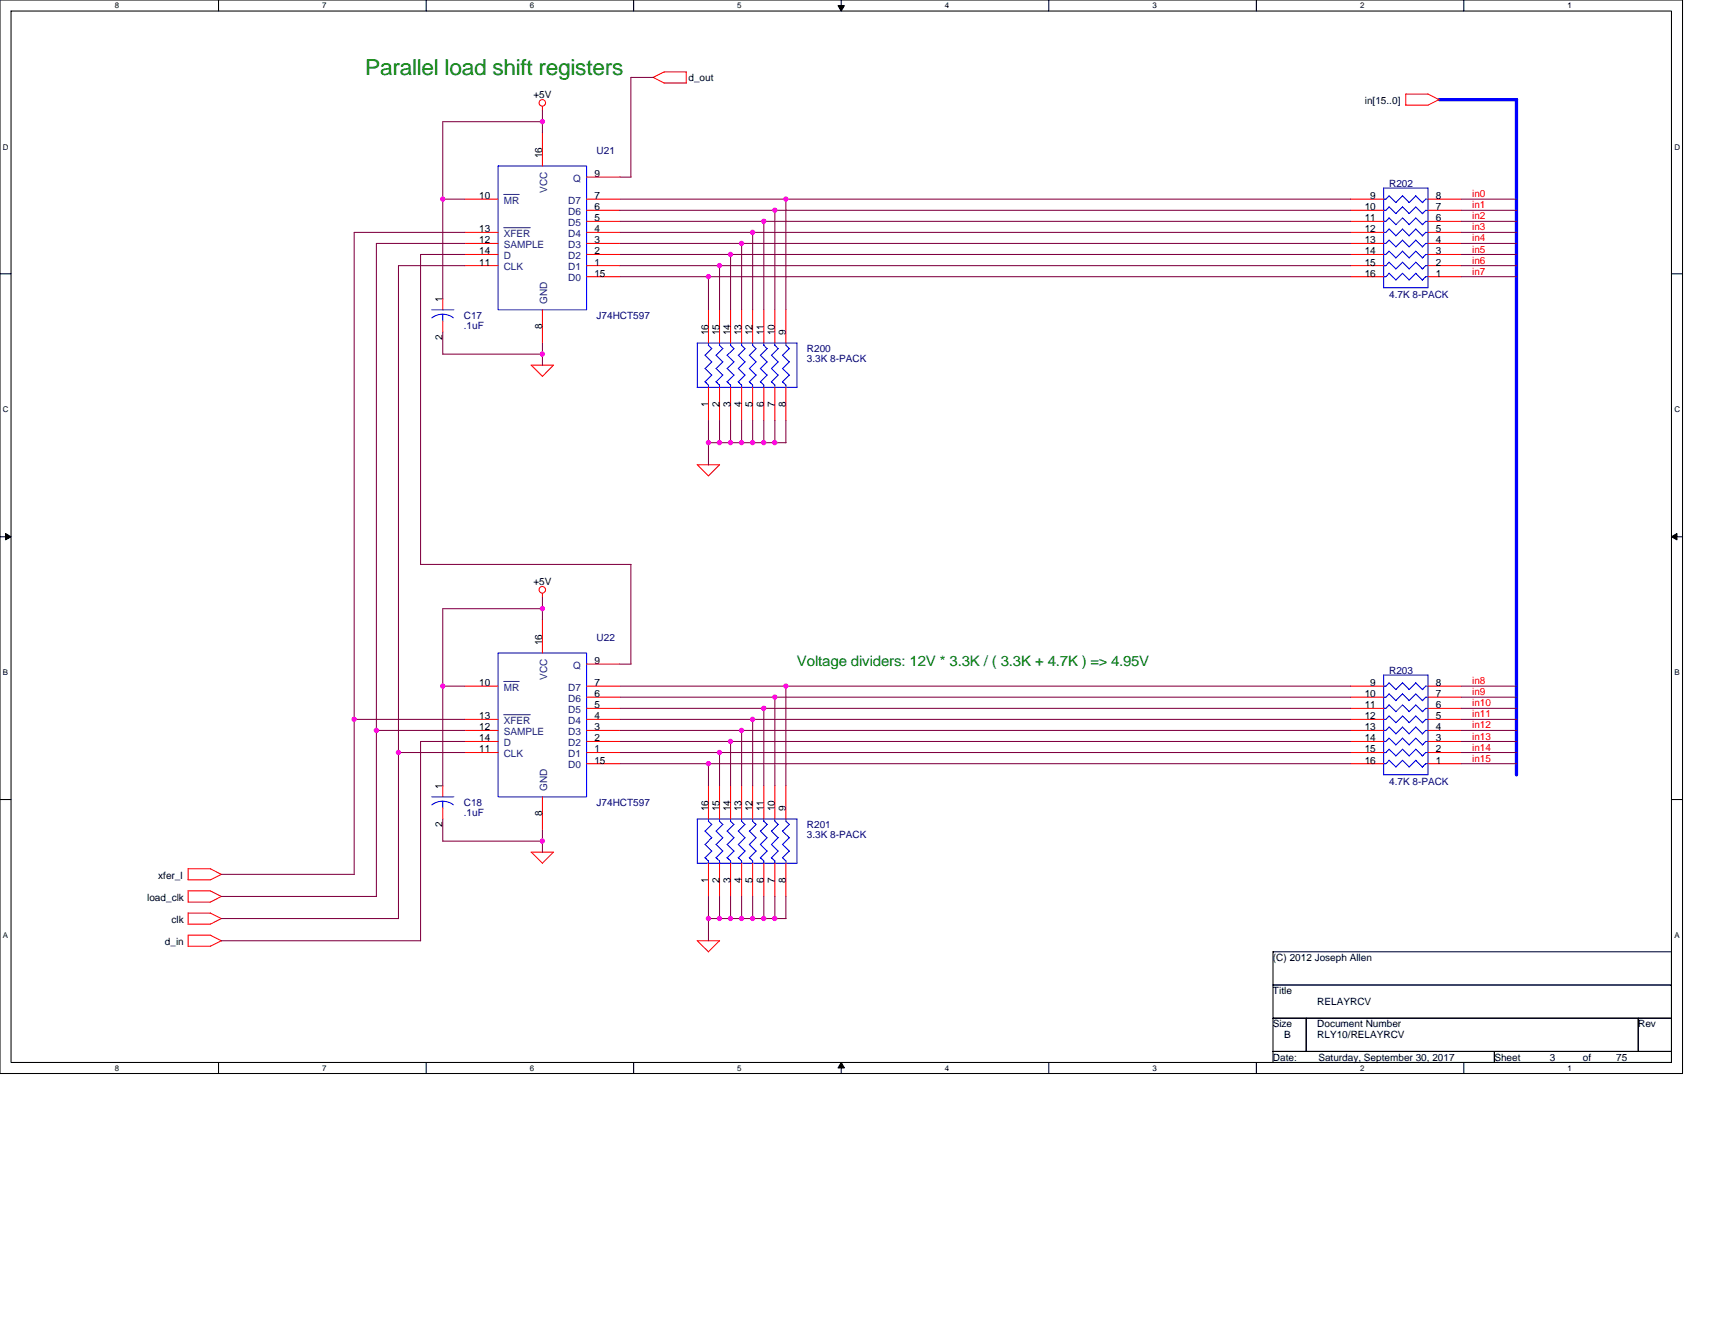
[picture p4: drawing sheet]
<svg xmlns="http://www.w3.org/2000/svg" width="279mm" height="216mm" viewBox="0 0 279 216" stroke-linecap="round" stroke-linejoin="round" font-family="sans-serif">
<path d="M0 0h274.1v174.9h-274.1zM1.8 1.8h270.5v171.3h-270.5z" fill="none" stroke="#000" stroke-width=".17"/>
<g fill="#fff">
<path d="M18.7 .2h.7v1.4h-.7z"/>
<path d="M18.7 173.3h.7v1.5h-.7z"/>
</g>
<path d="M35.6 0v1.8M35.6 173.1v1.8" fill="none" stroke="#000" stroke-width=".17"/>
<g fill="#fff">
<path d="M52.5 .2h.7v1.4h-.7z"/>
<path d="M52.5 173.3h.7v1.5h-.7z"/>
</g>
<path d="M69.4 0v1.8M69.4 173.1v1.8" fill="none" stroke="#000" stroke-width=".17"/>
<g fill="#fff">
<path d="M86.3 .2h.7v1.4h-.7z"/>
<path d="M86.3 173.3h.7v1.5h-.7z"/>
</g>
<path d="M103.2 0v1.8M103.2 173.1v1.8" fill="none" stroke="#000" stroke-width=".17"/>
<g fill="#fff">
<path d="M120.1 .2h.7v1.4h-.7z"/>
<path d="M120.1 173.3h.7v1.5h-.7z"/>
</g>
<path d="M137.1 0v1.8M137.1 173.1v1.8" fill="none" stroke="#000" stroke-width=".17"/>
<path d="M136.5 .9h1.1l-.5 .9zM137.1 173.1l.5 .9h-1.1z" fill="#000" stroke="#000" stroke-width=".16"/>
<g fill="#fff">
<path d="M153.9 .2h.8v1.4h-.8z"/>
<path d="M153.9 173.3h.8v1.5h-.8z"/>
</g>
<path d="M170.9 0v1.8M170.9 173.1v1.8" fill="none" stroke="#000" stroke-width=".17"/>
<g fill="#fff">
<path d="M187.7 .2h.8v1.4h-.8z"/>
<path d="M187.7 173.3h.8v1.5h-.8z"/>
</g>
<path d="M204.7 0v1.8M204.7 173.1v1.8" fill="none" stroke="#000" stroke-width=".17"/>
<g fill="#fff">
<path d="M221.6 .2h.7v1.4h-.7z"/>
<path d="M221.6 173.3h.7v1.5h-.7z"/>
</g>
<path d="M238.5 0v1.8M238.5 173.1v1.8" fill="none" stroke="#000" stroke-width=".17"/>
<g fill="#fff">
<path d="M255.4 .2h.7v1.4h-.7z"/>
<path d="M255.4 173.3h.7v1.5h-.7z"/>
<path d="M.5 23.2h.9v1.4h-.9z"/>
<path d="M272.8 23.2h.9v1.4h-.9z"/>
<path d="M.5 66h.9v1.5h-.9z"/>
<path d="M272.8 66h.9v1.5h-.9z"/>
</g>
<path d="M0 44.6h1.8M272.3 44.6h1.8" fill="none" stroke="#000" stroke-width=".17"/>
<g fill="#fff">
<path d="M.5 108.9h.8v1.4h-.8z"/>
<path d="M272.8 108.9h.8v1.4h-.8z"/>
</g>
<path d="M0 87.5h1.8M272.3 87.5h1.8" fill="none" stroke="#000" stroke-width=".17"/>
<path d="M.9 86.9l.9 .6-.9 .5zM272.3 87.5l.9-.6v1.1z" fill="#000" stroke="#000" stroke-width=".16"/>
<g fill="#fff">
<path d="M.5 151.7h.8v1.4h-.8z"/>
<path d="M272.8 151.7h.8v1.4h-.8z"/>
</g>
<path d="M0 130.3h1.8M272.3 130.3h1.8M207.4 155.1h64.9v5.4h-64.9zM207.4 160.5h64.9v5.4h-64.9zM207.4 165.9h5.4v5.4h-5.4zM207.4 171.3h36.1v1.8h-36.1zM212.8 165.9h54.1v5.4h-54.1zM243.5 171.3h28.8v1.8h-28.8zM266.9 165.9h5.4v5.4h-5.4z" fill="none" stroke="#000" stroke-width=".17"/>
<g fill="none" stroke="#f00" stroke-width=".17">
<path d="M88.4 17.3v.8M106.4 12.6l1.8 .9M108.2 13.5h3.6M108.2 11.7h3.6M108.2 11.7l-1.8 .9M111.8 11.7v1.8M232.6 15.3l1.9 1M232.7 15.3h-3.7v1.8h3.6M234.4 16.2l-1.8 .9M75.7 32.4h5.5M75.7 37.9h5.5M75.7 39.7h5.5"/>
<path d="M88.4 21.6v5.5M95.6 32.4h5.4M95.6 34.3h5.4M95.6 36.1h5.4M95.6 37.9h5.4M95.6 39.7h5.4M95.6 28.9h5.4M220 32.4h5.4M220 34.3h5.4M220 36.1h5.4M220 37.9h5.4M220 39.7h5.4"/>
<path d="M232.6 32.4h5.4M232.6 34.3h5.4M232.6 36.1h5.4M232.6 37.9h5.4M232.6 39.7h5.4M72.1 48.7v1.8M72.1 52.3v1.8M75.7 41.5h5.5M75.7 43.3h5.5M86.5 59.5l1.9 1.8M86.6 59.5h3.6l-1.9 1.8M88.4 50.5v5.4"/>
<path d="M95.6 41.5h5.4M95.6 43.3h5.4M95.6 45.1h5.4M115.4 50.5v5.4M117.2 50.5v5.4M119 50.5v5.4M120.8 50.5v5.4M122.6 50.5v5.4M124.4 50.5v5.4M126.2 50.5v5.4M128 50.5v5.4M220 41.5h5.4"/>
<path d="M220 43.3h5.4M220 45.1h5.4M232.6 41.5h5.4M232.6 43.3h5.4M232.6 45.1h5.4M115.4 63.1v5.4M117.2 75.7l-1.8 1.9M117.2 63.1v5.4M117.2 75.7h-3.6l1.8 1.8M119 63.1v5.4M120.8 63.1v5.4M122.6 63.1v5.4"/>
<path d="M124.4 63.1v5.4M126.2 63.1v5.4M128 63.1v5.4M88.4 96.7v.7M75.7 111.8h5.5M75.7 117.2h5.5M75.7 119h5.5M88.4 101v5.4M95.6 111.8h5.4M95.6 113.6h5.4M95.6 115.4h5.4M95.6 117.2h5.4"/>
<path d="M95.6 119h5.4M95.6 108.2h5.4M220 111.8h5.4M220 113.6h5.4M220 115.4h5.4M220 117.2h5.4M220 119h5.4M232.6 111.8h5.4M232.6 113.6h5.4M232.6 115.4h5.4M232.6 117.2h5.4M232.6 119h5.4"/>
<path d="M72.1 128v1.8M72.1 131.6v1.9M75.7 120.8h5.5M75.7 122.6h5.5M88.4 129.8v5.5M95.6 120.8h5.4M95.6 122.6h5.4M95.6 124.4h5.4M115.4 128v5.5M117.2 128v5.5M119 128v5.5M120.8 128v5.5"/>
<path d="M122.6 128v5.5M124.4 128v5.5M126.2 128v5.5M128 128v5.5M220 120.8h5.4M220 122.6h5.4M220 124.4h5.4M232.6 120.8h5.4M232.6 122.6h5.4M232.6 124.4h5.4M30.6 150.6h3.7M30.6 154.2h3.7"/>
<path d="M30.6 148.8h3.7M30.6 141.5v1.9M30.6 148.8v1.8M30.6 141.6h3.7M34.3 148.8l1.8 .9-1.9 .9M34.3 152.4l1.8 .9-1.9 .9M34.3 145.2l1.8 .9M34.3 141.6l1.8 .9M34.3 145.2l-3.7-.1v1.9M34.3 152.4h-3.7v1.8M36.1 146.1l-1.9 .9h-3.6M36.1 142.5l-1.9 .9h-3.6"/>
<path d="M88.4 140.7l-1.8-1.8h3.6l-1.9 1.8M113.6 153.3l1.8 1.8M113.6 153.3h3.6M115.4 140.7v5.4M117.2 153.3l-1.8 1.8M117.2 140.7v5.4M119 140.7v5.4M120.8 140.7v5.4M122.6 140.7v5.4M124.4 140.7v5.4M126.2 140.7v5.4M128 140.7v5.4"/>
<circle cx="88.3" cy="16.8" r=".53"/>
<circle cx="88.3" cy="96.1" r=".53"/>
</g>
<g fill="none" stroke="#00f" stroke-width=".17">
<path d="M81.2 27.1h14.4v23.4h-14.4zM225.4 39.7h.4M225.4 37.9h.4M225.4 36.1h.4M225.4 34.3h.4M225.4 32.4h.4M225.4 30.6v16.3M225.4 30.6h7.3M226.3 39.1l1.1 1.1M226.3 37.3l1.1 1.1M226.3 35.5l1.1 1.1M226.3 33.7l1.1 1.1"/>
<path d="M226.3 31.9l1.1 1.1M226.3 39.1l-.5 .6M226.3 37.3l-.5 .6M226.3 35.5l-.5 .6M226.3 33.7l-.5 .6M226.3 31.9l-.5 .6M228.5 39.1l1.1 1.1M228.5 33.7l1.1 1.1M228.5 31.9l1.1 1.1M228.5 39.1l-1.1 1.1M228.5 33.7l-1.1 1.1M228.5 31.9l-1.1 1.1"/>
<path d="M229.6 38.4l-1.1-1.1-1.1 1.1M229.6 36.6l-1.1-1.1-1.1 1.1M230.6 39.1l1.1 1.1M230.6 33.7l1.1 1.1M230.6 31.9l1.1 1.1M230.7 39.1l-1.1 1.1M230.7 33.7l-1.1 1.1M230.7 31.9l-1.1 1.1M231.7 38.4l-1.1-1.1-1 1.1M231.7 36.6l-1.1-1.1-1 1.1M232.6 30.6v16.3M232.6 39.7h-.3l-.6 .5"/>
<path d="M232.6 37.9h-.3l-.6 .5M232.6 36.1h-.3l-.6 .5 .2-.2M232.6 34.3h-.3l-.6 .5 .2-.2M232.6 32.4h-.3l-.6 .6M70.3 50.5h3.7M70.4 51.8a2.9 2.9 0 0 1 3.5 0M72.1 51.2v1.1M113.6 55.9v7.2h16.2v-7.2h-16.2M115.4 56.2l.6 .6M115.4 55.9v.4M116 58.9l-1.1 1.1 1.1 1.1M116 56.8l-1.1 1.1 1.1 1.1"/>
<path d="M116.6 57.9l1.2 1.1M117.2 55.9v.4l.6 .5M117.8 58.9l-1.1 1.1M117.8 56.8l-1.1 1.1M118.4 57.9l1.2 1.1M119 55.9v.4l.6 .5M119.6 58.9l-1.1 1.1M119.6 56.8l-1.1 1.1M120.8 55.9v.4l.6 .5M121.4 58.9l-1.1 1.1 1.1 1.1M121.4 56.8l-1.1 1.1 1.1 1.1M122.1 57.9l1.1 1.1"/>
<path d="M122.6 56.2l.6 .6M122.6 55.9v.4M123.2 58.9l-1.1 1.1M123.2 56.8l-1.1 1.1M123.9 57.9l1.1 1.1M124.4 55.9v.4l.6 .5M125 58.9l-1.1 1.1M125 56.8l-1.1 1.1M125.7 57.9l1.1 1.1M126.2 55.9v.4l.6 .5M126.8 58.9l-1.1 1.1M126.8 56.8l-1.1 1.1"/>
<path d="M128 56.2l.6 .6M128 55.9v.4M128.6 58.9l-1.1 1.1 1.1 1.1M128.6 56.8l-1.1 1.1 1.1 1.1M225.4 45.1h.4M225.4 43.3h.4M225.4 41.5h.4M225.4 46.9h7.2M226.3 44.5l1.1 1.1M226.3 42.7l1.1 1.1M226.3 40.9l1.1 1.1M226.3 44.5l-.5 .6"/>
<path d="M226.3 42.7l-.5 .6M226.3 40.9l-.5 .6M229.6 45.6l-1.1-1.1-1.1 1.1M229.6 43.8l-1.1-1.1-1.1 1.1M229.6 42l-1.1-1.1-1.1 1.1M231.7 45.6l-1.1-1.1-1 1.1M231.7 43.8l-1.1-1.1-1 1.1M231.7 42l-1.1-1.1-1 1.1M232.6 45.1h-.3l-.6 .5 .2-.2M232.6 43.3h-.3l-.6 .5 .2-.2M232.6 41.5h-.3l-.6 .5M115.4 62.7v.4"/>
<path d="M116 61.1l-1.1 1.1 .5 .6M116.6 62.2l.6 .6M116.6 60l1.2 1.1M117.2 62.7v.4M117.8 61.1l-1.1 1.1M118.4 62.2l.6 .6M118.4 60l1.2 1.1M119 62.7v.4M119.6 61.1l-1.1 1.1M120.3 62.2l.2 .2M120.3 62.2l.5 .6M120.8 62.7v.4"/>
<path d="M121.4 61.1l-1.1 1.1M122.1 60l1.1 1.1M122.3 62.4l-.2-.2 .5 .6M122.6 62.7v.4M123.2 61.1l-1.1 1.1M123.9 62.2l.5 .6M123.9 60l1.1 1.1M124.4 62.7v.4M125 61.1l-1.1 1.1M125.7 62.2l.5 .6M125.7 60l1.1 1.1M126.2 62.7v.4"/>
<path d="M126.8 61.1l-1.1 1.1M128 62.7v.4M128.6 61.1l-1.1 1.1 .5 .6M81.2 106.4h14.4v23.4h-14.4zM225.4 119h.4M225.4 117.2h.4M225.4 115.4h.4M225.4 113.6h.4M225.4 111.8h.4M225.4 110v16.2M225.4 110h7.3M226.3 118.4l1.1 1.2"/>
<path d="M226.3 116.6l1.1 1.2M226.3 114.9l1.1 1.1M226.3 113.1l1.1 1.1M226.3 111.3l1.1 1.1M226.3 118.5l-.5 .5M226.3 116.7l-.5 .5M226.3 114.9l-.5 .5M226.3 113.1l-.5 .5M226.3 111.3l-.5 .5M228.5 118.4l1.1 1.2M228.5 116.6l1.1 1.2M228.5 118.5l-1.1 1.1"/>
<path d="M228.5 116.7l-1.1 1.1M229.6 116l-1.1-1.1-1.1 1.1M229.6 114.2l-1.1-1.1-1.1 1.1M229.6 112.4l-1.1-1.1-1.1 1.1M230.6 118.4l1.1 1.2M230.6 116.6l1.1 1.2M230.7 118.5l-1.1 1.1M230.7 116.7l-1.1 1.1M231.7 116l-1.1-1.1-1 1.1M231.7 114.2l-1.1-1.1-1 1.1M231.7 112.4l-1.1-1.1-1 1.1M232.6 110v16.3"/>
<path d="M232.6 119h-.3l-.6 .6M232.6 117.2h-.3l-.6 .6 .2-.2M232.6 115.4h-.3l-.6 .6 .2-.2M232.6 113.6h-.3l-.6 .6M232.6 111.8h-.3l-.6 .6M70.3 129.8h3.7M70.4 131.1a2.9 2.9 0 0 1 3.5 0M72.1 130.6v1.1M113.6 133.4v7.3h16.2M113.6 133.5h16.2v7.2M114.9 137.6l1.1 1.1-1.1 1.1M115.1 139.9l-.2-.2 .5 .6"/>
<path d="M115.4 133.8l.6 .5M115.4 133.4v.4M116 136.5l-1.1 1.1M116 134.3l-1.1 1.1 1.1 1.1M116.6 137.6l1.2 1.1M116.6 135.4l1.2 1.1M116.9 139.9l-.3-.2 .6 .6M117.2 133.8l.6 .5M117.2 133.4v.4M117.8 138.7l-1.1 1.1M117.8 136.5l-1.1 1.1M117.8 134.3l-1.1 1.1"/>
<path d="M118.4 137.6l1.2 1.1-1.1 1.1M118.4 135.4l1.2 1.1M118.7 139.9l-.3-.2 .6 .6M119 133.8l.6 .5M119 133.4v.4M119.6 136.5l-1.1 1.1M119.6 134.3l-1.1 1.1M120.3 139.7l.5 .6M120.3 137.6l1.1 1.1-1.1 1.1M120.8 133.8l.6 .5M120.8 133.4v.4M121.4 136.5l-1.1 1.1"/>
<path d="M121.4 134.3l-1.1 1.1 1.1 1.1M122.1 139.7l.5 .6M122.1 137.6l1.1 1.1M122.1 135.4l1.1 1.1M122.6 133.8l.6 .5M122.6 133.4v.4M123.2 138.7l-1.1 1.1M123.2 136.5l-1.1 1.1M123.2 134.3l-1.1 1.1M123.9 137.6l1.1 1.1M123.9 135.4l1.1 1.1M124.1 139.9l-.2-.2 .5 .6"/>
<path d="M124.4 133.8l.6 .5M124.4 133.4v.4M125 138.7l-1.1 1.1M125 136.5l-1.1 1.1M125 134.3l-1.1 1.1M125.7 137.6l1.1 1.1M125.7 135.4l1.1 1.1M125.9 139.9l-.2-.2 .5 .6M126.2 133.8l.6 .5M126.2 133.4v.4M126.8 138.7l-1.1 1.1M126.8 136.5l-1.1 1.1"/>
<path d="M126.8 134.3l-1.1 1.1M127.5 137.6l1.1 1.1M127.7 139.9l-.2-.2 .5 .6M128 133.8l.6 .5M128 133.4v.4M128.6 138.7l-1.1 1.1M128.6 136.5l-1.1 1.1M128.6 134.3l-1.1 1.1 1.1 1.1M225.4 124.4h.4M225.4 122.6h.4M225.4 120.8h.4M225.4 126.2h7.2"/>
<path d="M226.3 123.9l1.1 1.1M226.3 122.1l1.1 1.1M226.3 120.3l1.1 1.1M226.3 123.9l-.5 .6M226.3 122.1l-.5 .5M226.3 120.3l-.5 .5M228.5 123.9l1.1 1.1M228.5 122.1l1.1 1.1M228.5 123.9l-1.1 1.1M228.5 122.1l-1.1 1.1M229.6 121.4l-1.1-1.1-1.1 1.1M230.6 123.9l1.1 1.1"/>
<path d="M230.6 122.1l1.1 1.1M230.7 123.9l-1.1 1.1M230.7 122.1l-1.1 1.1M231.7 121.4l-1.1-1.1-1 1.1M232.6 124.4h-.3l-.6 .6 .2-.2M232.6 122.6h-.3l-.6 .6M232.6 120.8h-.3l-.6 .6M115.4 140.3v.4M117.2 140.3v.4M119 140.3v.4M120.8 140.3v.4M122.6 140.3v.4"/>
<path d="M124.4 140.3v.4M126.2 140.3v.4M128 140.3v.4"/>
</g>
<path d="M82.1 31.7h2.5M82.1 37.1h4.3M82.1 111h2.5M82.1 116.5h4.3" fill="none" stroke="#004080" stroke-width=".16"/>
<path d="M234.4 16.2h12.7v110.1" fill="none" stroke="#00f" stroke-width=".53"/>
<g fill="none" stroke="#800040" stroke-width=".17">
<path d="M88.4 18v3.7M88.4 19.8h-16.3v28.9M106.4 12.6h-3.6v16.3M72.1 32.4h3.7M75.8 37.9h-18.1v104.6M75.8 39.7h-14.5v106.4M101 28.9h1.8M101 32.4h119M101 36.1h119M101 37.9h119M101 39.7h119M101 34.3h119"/>
<path d="M120.8 39.7v10.8M122.6 37.9v12.6M124.4 36.1v14.4M126.2 34.3v16.2M128 32.4v18.1M238 32.4h9.1M238 34.3h9.1M238 36.1h9.1M238 37.9h9.1M238 39.7h9.1M72.1 54.1v3.6h16.3M75.8 41.5h-7.3v50.5"/>
<path d="M75.8 43.3h-10.9v106.4h-28.8M88.4 55.9v3.6M101 41.5h119M101 43.3h119M101 45.1h119M115.4 45.1v5.4M117.2 43.3v7.2M119 41.5v9M238 41.5h9.1M238 43.3h9.1M238 45.1h9.1M115.4 72.1h12.7"/>
<path d="M115.4 68.5v7.3M117.2 68.5v3.7M119 68.5v3.7M120.8 68.5v3.7M122.6 68.5v3.7M124.4 68.5v3.7M126.2 68.5v3.7M128 68.5v3.7M68.5 92h34.3v16.2h-1.8M88.4 97.4v3.6M88.4 99.2h-16.3v28.9M57.7 117.2h18.1"/>
<path d="M61.3 119h14.5M72.1 111.8h3.7M101 111.8h119M101 113.6h119M101 115.4h119M101 117.2h119M101 119h119M120.8 119v9.1M122.6 117.2v10.9M124.4 115.4v12.7M126.2 113.6v14.5M128 111.8v16.3"/>
<path d="M238 111.8h9.1M238 113.6h9.1M238 115.4h9.1M238 117.2h9.1M238 119h9.1M64.9 122.6h10.9M72.1 137.1h16.3M72.1 133.5v3.6M75.8 120.8h-7.3v32.5M88.4 135.3v3.6M101 120.8h119M101 122.6h119"/>
<path d="M101 124.4h119M115.4 124.4v3.7M117.2 122.6v5.5M119 120.8v7.3M238 120.8h9.1M238 122.6h9.1M238 124.4h9.1M36.1 142.5h21.6M36.1 146.1h25.2M36.1 153.3h32.4M115.4 146.1v7.2M117.2 146.1v3.6"/>
<path d="M119 146.1v3.6M120.8 146.1v3.6M122.6 146.1v3.6M124.4 146.1v3.6M126.2 146.1v3.6M128 146.1l.1 3.6h-12.7"/>
</g>
<g fill="#f0f" stroke="#f0f" stroke-width=".17">
<circle cx="128" cy="32.4" r=".35"/>
<circle cx="124.4" cy="36.1" r=".35"/>
<circle cx="122.6" cy="37.9" r=".35"/>
<circle cx="120.8" cy="39.7" r=".35"/>
<circle cx="119" cy="41.5" r=".35"/>
<circle cx="117.2" cy="43.3" r=".35"/>
<circle cx="115.4" cy="45.1" r=".35"/>
<circle cx="88.4" cy="57.7" r=".35"/>
<circle cx="128" cy="111.8" r=".35"/>
<circle cx="126.2" cy="113.6" r=".35"/>
<circle cx="124.4" cy="115.4" r=".35"/>
<circle cx="122.6" cy="117.2" r=".35"/>
<circle cx="120.8" cy="119" r=".35"/>
<circle cx="119" cy="120.8" r=".35"/>
<circle cx="117.2" cy="122.6" r=".35"/>
<circle cx="115.4" cy="124.4" r=".35"/>
<circle cx="57.7" cy="117.2" r=".35"/>
<circle cx="61.3" cy="119" r=".35"/>
<circle cx="64.9" cy="122.6" r=".35"/>
<circle cx="72.1" cy="32.4" r=".35"/>
<circle cx="72.1" cy="111.8" r=".35"/>
<circle cx="88.4" cy="19.8" r=".35"/>
<circle cx="88.4" cy="99.2" r=".35"/>
<circle cx="88.4" cy="137" r=".35"/>
<circle cx="115.4" cy="72.1" r=".35"/>
<circle cx="115.4" cy="149.7" r=".35"/>
<circle cx="117.2" cy="72.1" r=".35"/>
<circle cx="117.2" cy="149.7" r=".35"/>
<circle cx="119" cy="72.1" r=".35"/>
<circle cx="120.8" cy="72.1" r=".35"/>
<circle cx="120.8" cy="149.7" r=".35"/>
<circle cx="122.6" cy="149.7" r=".35"/>
<circle cx="124.4" cy="149.7" r=".35"/>
<circle cx="126.2" cy="72.1" r=".35"/>
<circle cx="126.2" cy="149.7" r=".35"/>
<circle cx="122.6" cy="72.1" r=".35"/>
<circle cx="124.4" cy="72.1" r=".35"/>
<circle cx="119" cy="149.7" r=".35"/>
<circle cx="126.2" cy="34.3" r=".35"/>
</g>
<text font-size="3.6" fill="#008000" x="59.5" y="12.2">Parallel load shift registers</text>
<text font-size="2.3" fill="#008000" x="129.8" y="108.5">Voltage dividers: 12V * 3.3K / ( 3.3K + 4.7K ) =&gt; 4.95V</text>
<g font-size="1.6">
<text x="86.9" y="15.9">+5V</text>
<text x="112.2" y="13.2">d_out</text>
<text x="222.4" y="17">in[15..0]</text>
<text x="88.3" y="25.8" transform="rotate(-90 88.3 25.8)">16</text>
<text x="96.8" y="28.8">9</text>
<text x="78.1" y="32.4">10</text>
<text x="96.8" y="32.4">7</text>
<text x="96.8" y="34.2">6</text>
<text x="222.3" y="34.2">10</text>
<text x="223.2" y="32.4">9</text>
<text x="233.9" y="34.2">7</text>
<text x="233.9" y="32.4">8</text>
<text x="78.1" y="41.4">14</text>
<text x="78.1" y="37.8">13</text>
<text x="78.1" y="39.6">12</text>
<text x="96.8" y="36">5</text>
<text x="96.8" y="37.8">4</text>
<text x="96.8" y="39.6">3</text>
<text x="96.8" y="41.4">2</text>
<text x="222.3" y="41.4">14</text>
<text x="222.3" y="39.6">13</text>
<text x="222.3" y="37.8">12</text>
<text x="222.3" y="36">11</text>
<text x="233.9" y="41.4">3</text>
<text x="233.9" y="39.6">4</text>
<text x="233.9" y="37.8">5</text>
<text x="233.9" y="36">6</text>
<text x="78.1" y="43.3">11</text>
<text x="96.8" y="43.3">1</text>
<text x="96.8" y="45.1">15</text>
<text x="222.3" y="45.1">16</text>
<text x="222.3" y="43.3">15</text>
<text x="233.9" y="45.1">1</text>
<text x="233.9" y="43.3">2</text>
<text x="72.1" y="49.2" transform="rotate(-90 72.1 49.2)">1</text>
<text x="88.3" y="53.6" transform="rotate(-90 88.3 53.6)">8</text>
<text x="72.1" y="55.5" transform="rotate(-90 72.1 55.5)">2</text>
<text x="115.4" y="54.6" transform="rotate(-90 115.4 54.6)">16</text>
<text x="117.2" y="54.6" transform="rotate(-90 117.2 54.6)">15</text>
<text x="119" y="54.6" transform="rotate(-90 119 54.6)">14</text>
<text x="120.8" y="54.6" transform="rotate(-90 120.8 54.6)">13</text>
<text x="122.6" y="54.6" transform="rotate(-90 122.6 54.6)">12</text>
<text x="124.4" y="54.6" transform="rotate(-90 124.4 54.6)">11</text>
<text x="126.2" y="54.6" transform="rotate(-90 126.2 54.6)">10</text>
<text x="128" y="54.6" transform="rotate(-90 128 54.6)">9</text>
<text x="115.4" y="66.3" transform="rotate(-90 115.4 66.3)">1</text>
<text x="117.2" y="66.3" transform="rotate(-90 117.2 66.3)">2</text>
<text x="119" y="66.3" transform="rotate(-90 119 66.3)">3</text>
<text x="120.8" y="66.3" transform="rotate(-90 120.8 66.3)">4</text>
<text x="122.6" y="66.3" transform="rotate(-90 122.6 66.3)">5</text>
<text x="124.4" y="66.3" transform="rotate(-90 124.4 66.3)">6</text>
<text x="126.2" y="66.3" transform="rotate(-90 126.2 66.3)">7</text>
<text x="128" y="66.3" transform="rotate(-90 128 66.3)">8</text>
<text x="86.9" y="95.2">+5V</text>
<text x="88.3" y="105.1" transform="rotate(-90 88.3 105.1)">16</text>
<text x="78.1" y="111.8">10</text>
<text x="96.8" y="111.8">7</text>
<text x="96.8" y="113.6">6</text>
<text x="96.8" y="108.2">9</text>
<text x="222.3" y="113.6">10</text>
<text x="223.2" y="111.8">9</text>
<text x="233.9" y="113.6">7</text>
<text x="233.9" y="111.8">8</text>
<text x="78.1" y="117.2">13</text>
<text x="78.1" y="119">12</text>
<text x="96.8" y="115.4">5</text>
<text x="96.8" y="117.2">4</text>
<text x="96.8" y="119">3</text>
<text x="222.3" y="119">13</text>
<text x="222.3" y="117.2">12</text>
<text x="222.3" y="115.4">11</text>
<text x="233.9" y="119">4</text>
<text x="233.9" y="117.2">5</text>
<text x="233.9" y="115.4">6</text>
<text x="78.1" y="120.8">14</text>
<text x="78.1" y="122.6">11</text>
<text x="96.8" y="120.8">2</text>
<text x="96.8" y="122.6">1</text>
<text x="96.8" y="124.4">15</text>
<text x="222.3" y="124.4">16</text>
<text x="222.3" y="122.6">15</text>
<text x="222.3" y="120.8">14</text>
<text x="233.9" y="124.4">1</text>
<text x="233.9" y="122.6">2</text>
<text x="233.9" y="120.8">3</text>
<text x="72.1" y="128.6" transform="rotate(-90 72.1 128.6)">1</text>
<text x="72.1" y="134.8" transform="rotate(-90 72.1 134.8)">2</text>
<text x="88.3" y="133" transform="rotate(-90 88.3 133)">8</text>
<text x="115.4" y="132.2" transform="rotate(-90 115.4 132.2)">16</text>
<text x="117.2" y="132.2" transform="rotate(-90 117.2 132.2)">15</text>
<text x="119" y="132.2" transform="rotate(-90 119 132.2)">14</text>
<text x="120.8" y="132.2" transform="rotate(-90 120.8 132.2)">13</text>
<text x="122.6" y="132.2" transform="rotate(-90 122.6 132.2)">12</text>
<text x="124.4" y="132.2" transform="rotate(-90 124.4 132.2)">11</text>
<text x="126.2" y="132.2" transform="rotate(-90 126.2 132.2)">10</text>
<text x="128" y="132.2" transform="rotate(-90 128 132.2)">9</text>
<text x="25.8" y="143.2">xfer_l</text>
<text x="115.4" y="143.8" transform="rotate(-90 115.4 143.8)">1</text>
<text x="117.2" y="143.8" transform="rotate(-90 117.2 143.8)">2</text>
<text x="119" y="143.8" transform="rotate(-90 119 143.8)">3</text>
<text x="120.8" y="143.8" transform="rotate(-90 120.8 143.8)">4</text>
<text x="122.6" y="143.8" transform="rotate(-90 122.6 143.8)">5</text>
<text x="124.4" y="143.8" transform="rotate(-90 124.4 143.8)">6</text>
<text x="126.2" y="143.8" transform="rotate(-90 126.2 143.8)">7</text>
<text x="128" y="143.8" transform="rotate(-90 128 143.8)">8</text>
<text x="24" y="146.8">load_clk</text>
<text x="26.9" y="154.1">d_in</text>
<text x="27.9" y="150.4">clk</text>
<text x="207.4" y="156.6">(C) 2012 Joseph Allen</text>
<text x="207.4" y="162">Title</text>
<text x="207.4" y="167.4">Size</text>
<text x="214.6" y="167.4">Document Number</text>
<text x="214.6" y="163.8">RELAYRCV</text>
<text x="266.9" y="167.4">Rev</text>
<text x="207.4" y="172.8">Date:</text>
<text x="209.2" y="169.2">B</text>
<text x="214.6" y="169.2">RLY10/RELAYRCV</text>
<text x="214.8" y="172.8">Saturday, September 30, 2017</text>
<text x="243.5" y="172.8">Sheet</text>
<text x="252.5" y="172.8">3</text>
<text x="257.9" y="172.8">of</text>
<text x="263.3" y="172.8">75</text>
</g>
<g font-size="1.6" fill="#004080">
<text x="93.4" y="29.6">Q</text>
<text x="82.1" y="33.2">MR</text>
<text x="89.1" y="31.4" transform="rotate(-90 89.1 31.4)">VCC</text>
<text x="92.6" y="33.2">D7</text>
<text x="92.6" y="35">D6</text>
<text x="82.1" y="38.6">XFER</text>
<text x="82.1" y="40.4">SAMPLE</text>
<text x="92.6" y="36.8">D5</text>
<text x="92.6" y="38.6">D4</text>
<text x="92.6" y="40.4">D3</text>
<text x="82.1" y="42.2">D</text>
<text x="82.1" y="44">CLK</text>
<text x="92.6" y="42.2">D2</text>
<text x="92.6" y="44">D1</text>
<text x="92.6" y="45.8">D0</text>
<text x="89.1" y="49.6" transform="rotate(-90 89.1 49.6)">GND</text>
<text x="82.1" y="112.5">MR</text>
<text x="89.1" y="110.8" transform="rotate(-90 89.1 110.8)">VCC</text>
<text x="92.6" y="112.5">D7</text>
<text x="93.4" y="108.9">Q</text>
<text x="82.1" y="118">XFER</text>
<text x="82.1" y="119.8">SAMPLE</text>
<text x="92.6" y="114.3">D6</text>
<text x="92.6" y="116.2">D5</text>
<text x="92.6" y="118">D4</text>
<text x="92.6" y="119.8">D3</text>
<text x="82.1" y="121.6">D</text>
<text x="82.1" y="123.4">CLK</text>
<text x="92.6" y="121.6">D2</text>
<text x="92.6" y="123.4">D1</text>
<text x="92.6" y="125.2">D0</text>
<text x="89.1" y="128.9" transform="rotate(-90 89.1 128.9)">GND</text>
</g>
<g font-size="1.6" fill="#000080">
<text x="97.2" y="25.1">U21</text>
<text x="226.3" y="30.5">R202</text>
<text x="75.6" y="52">C17</text>
<text x="75.6" y="53.6">.1uF</text>
<text x="97.2" y="52">J74HCT597</text>
<text x="226.3" y="48.6">4.7K 8-PACK</text>
<text x="131.5" y="57.4">R200</text>
<text x="131.5" y="59">3.3K 8-PACK</text>
<text x="97.2" y="104.5">U22</text>
<text x="226.3" y="109.9">R203</text>
<text x="75.6" y="131.3">C18</text>
<text x="97.2" y="131.3">J74HCT597</text>
<text x="226.3" y="127.9">4.7K 8-PACK</text>
<text x="75.6" y="132.9">.1uF</text>
<text x="131.5" y="134.9">R201</text>
<text x="131.5" y="136.5">3.3K 8-PACK</text>
</g>
<g font-size="1.6" fill="#f00">
<text x="239.8" y="32.1">in0</text>
<text x="239.8" y="33.9">in1</text>
<text x="239.8" y="35.8">in2</text>
<text x="239.8" y="37.5">in3</text>
<text x="239.8" y="39.3">in4</text>
<text x="239.8" y="41.1">in5</text>
<text x="239.8" y="42.9">in6</text>
<text x="239.8" y="44.8">in7</text>
<text x="239.8" y="111.5">in8</text>
<text x="239.8" y="113.3">in9</text>
<text x="239.8" y="115.1">in10</text>
<text x="239.8" y="116.9">in11</text>
<text x="239.8" y="118.7">in12</text>
<text x="239.8" y="120.5">in13</text>
<text x="239.8" y="122.3">in14</text>
<text x="239.8" y="124.1">in15</text>
</g>
<g font-size="1.3">
<text x="18.7" y="1.4">8</text>
<text x="52.5" y="1.4">7</text>
<text x="86.3" y="1.4">6</text>
<text x="120.1" y="1.4">5</text>
<text x="153.9" y="1.4">4</text>
<text x="187.7" y="1.4">3</text>
<text x="221.6" y="1.4">2</text>
<text x="255.4" y="1.4">1</text>
<text x=".5" y="24.4">D</text>
<text x="272.8" y="24.4">D</text>
<text x=".5" y="67.2">C</text>
<text x="272.8" y="67.2">C</text>
<text x=".5" y="110">B</text>
<text x="272.8" y="110">B</text>
<text x=".5" y="152.8">A</text>
<text x="272.8" y="152.8">A</text>
<text x="18.7" y="174.5">8</text>
<text x="52.5" y="174.5">7</text>
<text x="86.3" y="174.5">6</text>
<text x="120.1" y="174.5">5</text>
<text x="153.9" y="174.5">4</text>
<text x="187.7" y="174.5">3</text>
<text x="221.6" y="174.5">2</text>
<text x="255.4" y="174.5">1</text>
</g>
</svg>
